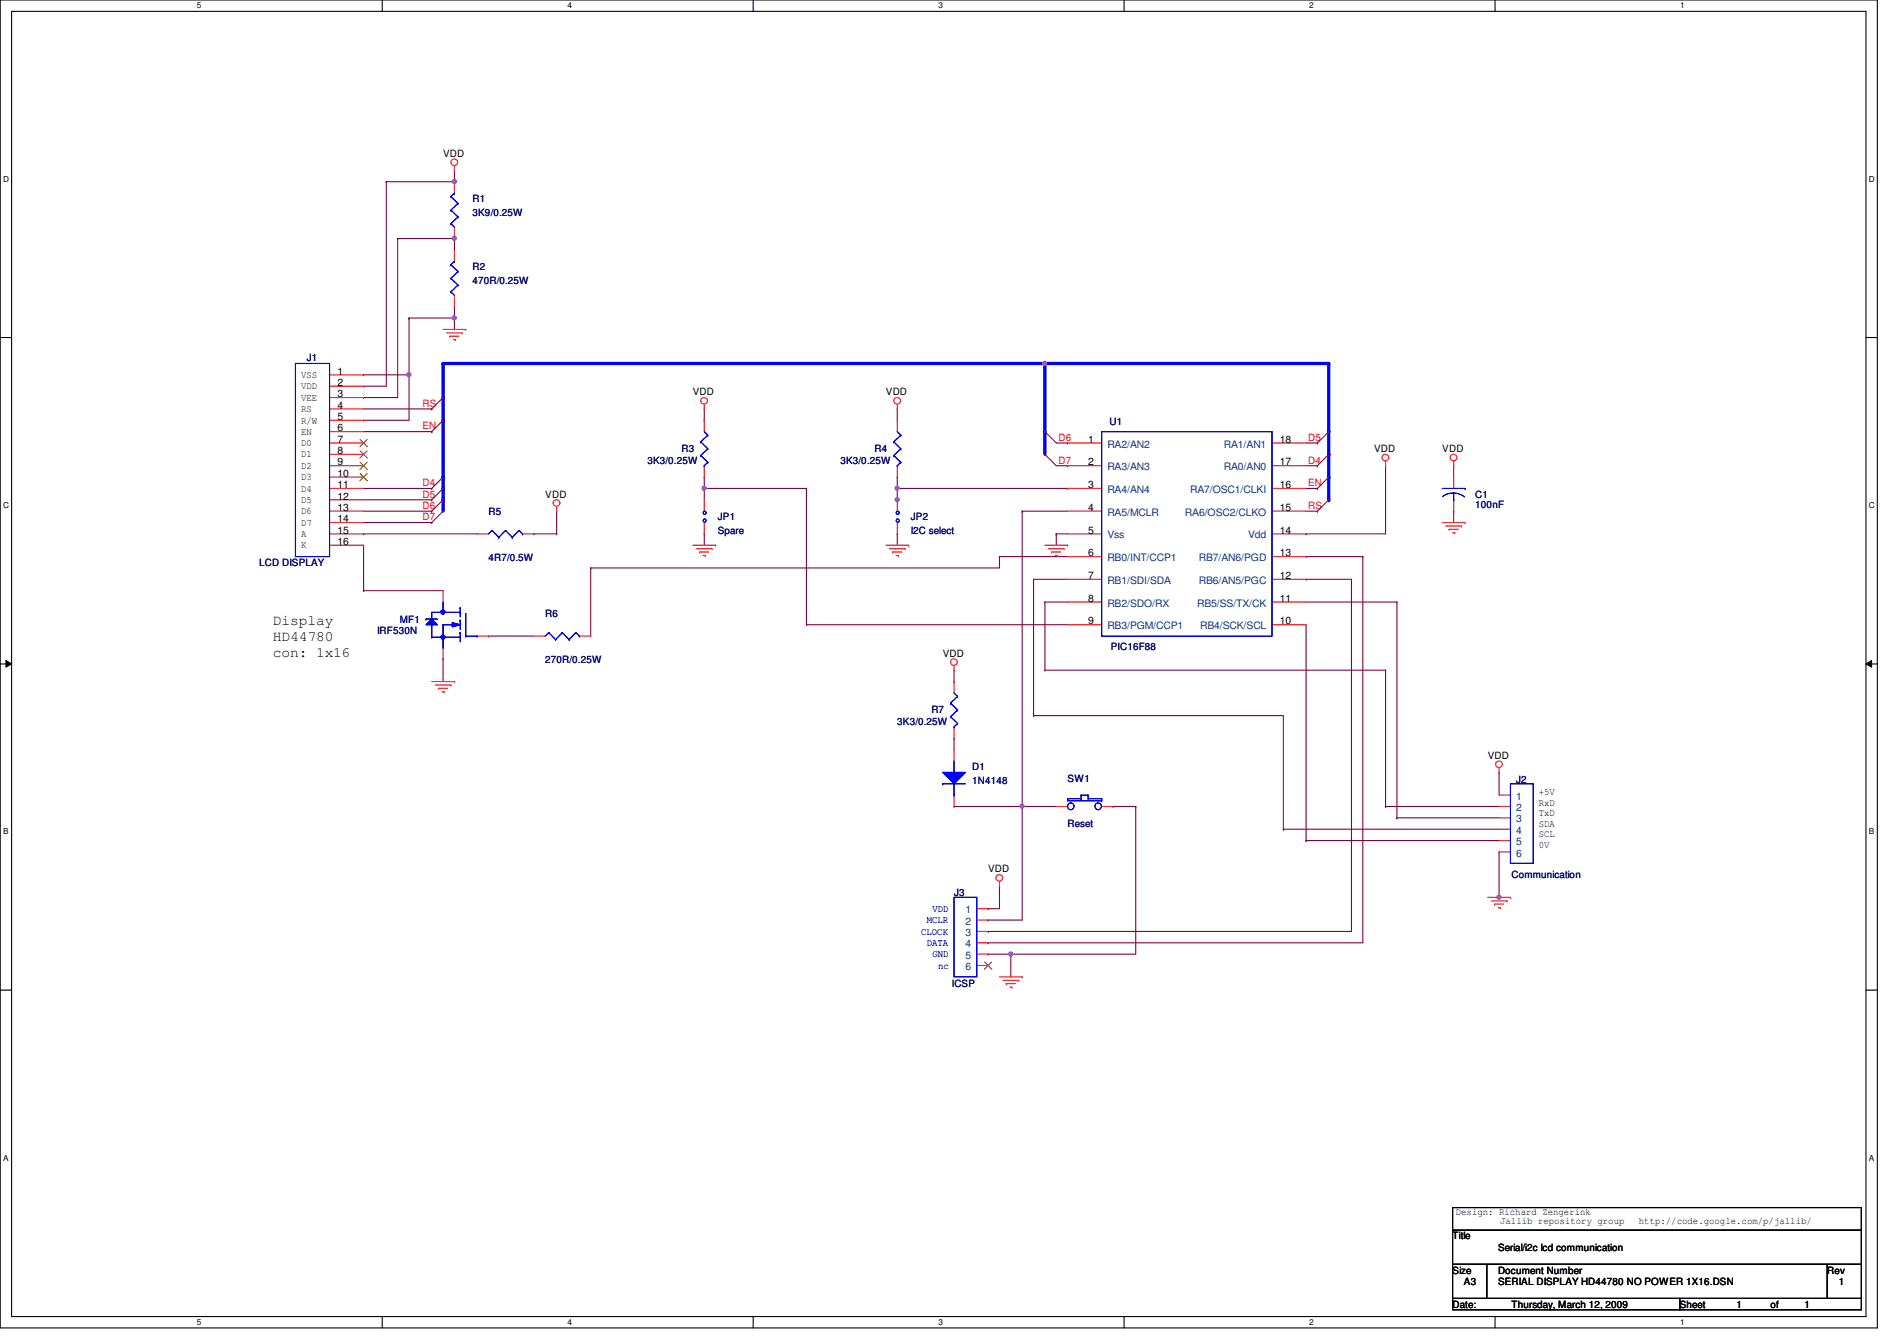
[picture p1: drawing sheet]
<svg xmlns="http://www.w3.org/2000/svg" width="297mm" height="210mm" viewBox="0 0 297 210" stroke-linecap="round" stroke-linejoin="round" font-family="sans-serif">
<path d="M0 0h294v207.9h-294zM1.8 1.8h290.4v204.3h-290.4z" fill="none" stroke="#000" stroke-width=".17"/>
<g fill="#fff">
<path d="M30.8 .2h.7v1.4h-.7z"/>
<path d="M30.8 206.2h.7v1.4h-.7z"/>
</g>
<path d="M59.9 0v1.8M59.9 206.1v1.8" fill="none" stroke="#000" stroke-width=".17"/>
<g fill="#fff">
<path d="M88.9 .2h.6v1.4h-.6z"/>
<path d="M88.9 206.2h.6v1.4h-.6z"/>
</g>
<path d="M117.9 0v1.8M117.9 206.1v1.8" fill="none" stroke="#000" stroke-width=".17"/>
<g fill="#fff">
<path d="M146.9 .2h.7v1.4h-.7z"/>
<path d="M146.9 206.2h.7v1.4h-.7z"/>
</g>
<path d="M176 0v1.8M176 206.1v1.8" fill="none" stroke="#000" stroke-width=".17"/>
<g fill="#fff">
<path d="M205 .2h.7v1.4h-.7z"/>
<path d="M205 206.2h.7v1.4h-.7z"/>
</g>
<path d="M234.1 0v1.8M234.1 206.1v1.8" fill="none" stroke="#000" stroke-width=".17"/>
<g fill="#fff">
<path d="M263.1 .2h.7v1.4h-.7z"/>
<path d="M263.1 206.2h.7v1.4h-.7z"/>
<path d="M.5 27.3h.9v1.4h-.9z"/>
<path d="M292.6 27.3h.9v1.4h-.9z"/>
<path d="M.5 78.4h.9v1.4h-.9z"/>
<path d="M292.6 78.4h.9v1.4h-.9z"/>
</g>
<path d="M0 52.8h1.8M292.2 52.8h1.8" fill="none" stroke="#000" stroke-width=".17"/>
<g fill="#fff">
<path d="M.5 129.5h.8v1.4h-.8z"/>
<path d="M292.6 129.5h.9v1.4h-.9z"/>
</g>
<path d="M0 103.9h1.8M292.2 103.9h1.8" fill="none" stroke="#000" stroke-width=".17"/>
<path d="M.9 103.4l.9 .5-.9 .5zM292.2 103.9l.9-.5v1z" fill="#000"/>
<path d="M.9 103.4l.9 .5-.9 .5zM292.2 103.9l.9-.5v1z" fill="none" stroke="#000" stroke-width=".16"/>
<g fill="#fff">
<path d="M.5 180.5h.8v1.4h-.8z"/>
<path d="M292.6 180.5h.9v1.4h-.9z"/>
</g>
<path d="M0 155h1.8M292.2 155h1.8" fill="none" stroke="#000" stroke-width=".17"/>
<g fill="none" stroke="#800040" stroke-width=".17">
<path d="M217 72.9h.1M217 72.9v10.7h-12.5M56.9 85.3h.1M56.9 92.5h.1M56.9 85.3v7.2M56.9 92.5h12.5M76.5 99.6h.1M76.5 99.6h7.1M83.6 83.6h.1M83.6 83.6h3.6M160.1 80h.1M160.1 80h7.1"/>
<path d="M165.4 83.6h.1M165.4 83.6h1.8M165.4 83.6v1.7M204.5 83.6h.1M204.5 87.1h.1M204.5 90.7h.1M204.5 87.1h8.9M204.5 90.7h7.1M211.6 90.7h.1M211.6 90.7v55.1h-56.9M213.4 87.1h.1M213.4 87.1v60.5h-58.7"/>
<path d="M156.5 138.7h.1M156.5 138.7v3.5h-1.8M160.1 126.2h.1M160.1 126.2v17.8h-5.4M154.7 142.2h.1M154.7 149.4h.1M154.7 147.6h.1M154.7 145.8h.1M154.7 144h.1M154.7 149.4h3.6M158.3 149.4h.1M158.3 149.4v3.5"/>
</g>
<circle cx="160" cy="126.2" r=".32" fill="#f0f"/>
<circle cx="160" cy="126.2" r=".32" fill="none" stroke="#f0f" stroke-width=".17"/>
<path d="M160.1 80h.1M160.1 80v46.2M177.8 126.2h.1M177.8 126.2v23.2h-19.5M158.3 149.4h.1" fill="none" stroke="#800040" stroke-width=".17"/>
<circle cx="158.3" cy="149.3" r=".32" fill="#f0f"/>
<circle cx="158.3" cy="149.3" r=".32" fill="none" stroke="#f0f" stroke-width=".17"/>
<path d="M56.9 58.7h.1M56.9 58.7h7.1M64 58.7h.1M64 58.7v7.1M160.1 126.2h.1M160.1 126.2h5.3M174.3 126.2h.1M174.3 126.2h3.5" fill="none" stroke="#800040" stroke-width=".17"/>
<circle cx="64" cy="58.6" r=".32" fill="#f0f"/>
<circle cx="64" cy="58.6" r=".32" fill="none" stroke="#f0f" stroke-width=".17"/>
<path d="M62.3 37.3h.1M62.3 37.3v24.9h-5.4M62.3 37.3h8.9M71.2 37.3h.1M71.2 37.3v1.8M56.9 65.8h.1M56.9 62.2h.1M56.9 65.8h7.1" fill="none" stroke="#800040" stroke-width=".17"/>
<circle cx="71.1" cy="37.3" r=".32" fill="#f0f"/>
<circle cx="71.1" cy="37.3" r=".32" fill="none" stroke="#f0f" stroke-width=".17"/>
<path d="M71.2 49.8h.1M71.2 49.8v1.8M87.2 83.6h.1M87.2 80v3.6M156.5 87.1h.1M156.5 87.1h10.7M156.5 87.1v1.8M234.7 120.9h.1M234.7 133.3h.1M234.7 120.9v3.6M234.7 133.3v7.2" fill="none" stroke="#800040" stroke-width=".17"/>
<circle cx="234.7" cy="140.4" r=".32" fill="#f0f"/>
<circle cx="234.7" cy="140.4" r=".32" fill="none" stroke="#f0f" stroke-width=".17"/>
<g fill="none" stroke="#800040" stroke-width=".17">
<path d="M140.5 74.7h.1M140.5 74.7v1.8h26.7M167.2 76.5h.1M92.5 88.9h.1M92.5 88.9h64M140.5 83.6h.1M140.5 83.6v1.7M161.8 90.7h.1M161.8 90.7h5.4M161.8 90.7v21.3M163.6 94.2h.1M163.6 94.2h3.6"/>
<path d="M163.6 94.2v10.7M204.5 94.2h14.2M204.5 97.8v33.8M218.7 94.2h.1M218.7 94.2v33.8M69.4 103.1h.1M69.4 103.1v3.6M149.4 115.6h.1M149.4 106.7h.1M149.4 104.9v1.8M149.4 115.6v1.7M161.8 112h.1"/>
<path d="M161.8 112h39.2v17.8M163.6 104.9h.1M163.6 104.9h53.4M217 104.9h.1M217 104.9v21.3M149.4 126.2h.1M149.4 126.2h10.7M201 129.8h.1M204.5 131.6h.1M204.5 131.6h30.2M217 126.2h.1M217 126.2h17.7"/>
<path d="M218.7 128h.1"/>
</g>
<circle cx="140.5" cy="76.4" r=".32" fill="#f0f"/>
<circle cx="140.5" cy="76.4" r=".32" fill="none" stroke="#f0f" stroke-width=".17"/>
<path d="M140.5 78.2h.1M140.5 76.5v1.7" fill="none" stroke="#800040" stroke-width=".17"/>
<circle cx="140.5" cy="78.2" r=".32" fill="#f0f"/>
<circle cx="140.5" cy="78.2" r=".32" fill="none" stroke="#f0f" stroke-width=".17"/>
<path d="M110.3 76.5h.1M110.3 76.5v1.7M110.3 76.5h16M126.3 76.5h.1M227.6 72.9h.1M227.6 72.9v1.8M110.3 83.6h.1M110.3 83.6v1.7M227.6 80h.1M227.6 80v1.8" fill="none" stroke="#800040" stroke-width=".17"/>
<circle cx="110.2" cy="76.4" r=".32" fill="#f0f"/>
<circle cx="110.2" cy="76.4" r=".32" fill="none" stroke="#f0f" stroke-width=".17"/>
<g fill="none" stroke="#800040" stroke-width=".17">
<path d="M60.5 28.4h.1M60.5 28.4v32.1h-3.6M71.2 26.7h.1M71.2 26.7v1.7M56.9 60.5h.1M110.3 74.7h.1M110.3 65.8h.1M110.3 64v1.8M110.3 74.7v1.8M126.3 76.5h.1M126.3 76.5v21.3M140.5 65.8h.1"/>
<path d="M140.5 64v1.8M56.9 83.6h.1M56.9 83.6h17.8M92.5 88.9h.1M92.5 88.9v10.7M126.3 97.8h.1M126.3 97.8h40.9"/>
</g>
<circle cx="71.1" cy="28.4" r=".32" fill="#f0f"/>
<circle cx="71.1" cy="28.4" r=".32" fill="none" stroke="#f0f" stroke-width=".17"/>
<g fill="none" stroke="#800040" stroke-width=".17">
<path d="M56.9 76.5h10.7M56.9 78.2h10.7M56.9 67.6h10.7M56.9 64h10.7M67.6 78.2h.1M67.6 76.5h.1M67.6 67.6h.1M67.6 64h.1M165.4 69.3h1.8M165.4 72.9h1.8M167.2 72.9h.1M167.2 69.3h.1"/>
<path d="M204.5 69.3h1.8M204.5 72.9h1.8M204.5 76.5h1.8M206.3 69.3h.1M206.3 72.9h.1M206.3 76.5h.1M56.9 80h10.7M56.9 81.8h10.7M67.6 81.8h.1M67.6 80h.1M204.5 80h1.8M206.3 80h.1"/>
</g>
<path d="M69.4 78.2v1.8" fill="none" stroke="#00f" stroke-width=".51"/>
<circle cx="69.4" cy="78.2" r=".25" fill="#00f"/>
<path d="M69.4 56.9v5.3" fill="none" stroke="#00f" stroke-width=".51"/>
<circle cx="69.4" cy="56.9" r=".25" fill="#00f"/>
<path d="M69.4 62.2v3.6" fill="none" stroke="#00f" stroke-width=".51"/>
<circle cx="69.4" cy="62.2" r=".25" fill="#00f"/>
<path d="M69.4 74.7v1.8" fill="none" stroke="#00f" stroke-width=".51"/>
<circle cx="69.4" cy="74.7" r=".25" fill="#00f"/>
<path d="M69.4 65.8v8.9" fill="none" stroke="#00f" stroke-width=".51"/>
<circle cx="69.4" cy="65.8" r=".25" fill="#00f"/>
<path d="M69.4 76.5v1.7" fill="none" stroke="#00f" stroke-width=".51"/>
<circle cx="69.4" cy="76.5" r=".25" fill="#00f"/>
<path d="M69.4 56.9h94.2" fill="none" stroke="#00f" stroke-width=".51"/>
<circle cx="163.6" cy="56.9" r=".25" fill="#00f"/>
<circle cx="163.6" cy="56.9" r=".32" fill="#f0f"/>
<circle cx="163.6" cy="56.9" r=".32" fill="none" stroke="#f0f" stroke-width=".17"/>
<path d="M208.1 56.9v10.7" fill="none" stroke="#00f" stroke-width=".51"/>
<circle cx="208.1" cy="67.6" r=".25" fill="#00f"/>
<path d="M208.1 67.6v3.5" fill="none" stroke="#00f" stroke-width=".51"/>
<circle cx="208.1" cy="71.1" r=".25" fill="#00f"/>
<path d="M208.1 71.1v3.6" fill="none" stroke="#00f" stroke-width=".51"/>
<circle cx="208.1" cy="74.7" r=".25" fill="#00f"/>
<path d="M208.1 74.7v3.5" fill="none" stroke="#00f" stroke-width=".51"/>
<circle cx="208.1" cy="78.2" r=".25" fill="#00f"/>
<path d="M163.6 67.6v3.5" fill="none" stroke="#00f" stroke-width=".51"/>
<circle cx="163.6" cy="67.6" r=".25" fill="#00f"/>
<path d="M163.6 56.9h44.5" fill="none" stroke="#00f" stroke-width=".51"/>
<circle cx="208.1" cy="56.9" r=".25" fill="#00f"/>
<path d="M163.6 56.9v10.7" fill="none" stroke="#00f" stroke-width=".51"/>
<circle cx="163.6" cy="56.9" r=".25" fill="#00f"/>
<path d="M64 49.8h.1M64 49.8h7.2M201 129.8h.1M201 129.8h33.7M218.7 128h.1M218.7 128h16" fill="none" stroke="#800040" stroke-width=".17"/>
<circle cx="71.1" cy="49.8" r=".32" fill="#f0f"/>
<circle cx="71.1" cy="49.8" r=".32" fill="none" stroke="#f0f" stroke-width=".17"/>
<g fill="none" stroke="#800040" stroke-width=".17">
<path d="M60.5 28.4h.1M60.5 28.4h10.7M64 49.8h.1M64 49.8v8.9M71.2 48h.1M71.2 48v1.8M67.6 64h.1M67.6 67.6h.1M67.6 76.5h.1M67.6 78.2h.1M69.4 62.2l-1.8 1.8M69.4 65.8l-1.8 1.8"/>
<path d="M69.4 74.7l-1.8 1.8M69.4 76.5l-1.8 1.7M69.4 78.2l-1.8 1.8M163.6 67.6h.1M163.6 71.1h.1M163.6 67.6l1.8 1.7M163.6 71.1l1.8 1.8M206.3 69.3h.1M206.3 72.9h.1M206.3 76.5h.1M208.1 67.6l-1.8 1.7M208.1 71.1l-1.8 1.8"/>
<path d="M208.1 74.7l-1.8 1.8M208.1 78.2l-1.8 1.8M67.6 80h.1M67.6 81.8h.1M69.4 80l-1.8 1.8M206.3 80h.1"/>
</g>
<g fill="none" stroke="#f00" stroke-width=".17">
<path d="M71.2 26.7h.1M71.2 26v.7M69.4 51.6h3.5M69.9 52.1h2.5M70.4 52.6h.1M70.4 52.6h1.5M71 53.2h.3M71.3 53.2h.1M72.4 52.1h.1M72.9 51.6h.1M87.2 79.3v.7M110.3 64h.1"/>
<path d="M110.3 63.3v.7M140.5 64h.1M140.5 63.3v.7M217 72.9h.1M217 72.2v.7M227.6 72.9h.1M227.6 72.2v.7M69.4 92.5v1.7M74.7 99.6h1.8M87.2 80h.1M108.5 85.3h3.6M109 85.9h2.5"/>
<path d="M109.6 86.4h.1M109.6 86.4h1.4M110.1 87h.3M110.4 87h.1M111.5 85.9h.1M112.1 85.3h.1M138.7 85.3h3.6M139.3 85.9h2.4M139.8 86.4h.1M139.8 86.4h1.4M140.3 87h.4M140.7 87h.1"/>
<path d="M141.7 85.9h.1M142.3 85.3h.1M163.6 85.3h3.6M164.2 85.9h2.4M164.7 86.4h.1M164.7 86.4h1.4M165.2 87h.4M165.6 87h.1M166.6 85.9h.1M167.2 85.3h.1M225.8 81.8h3.6M226.4 82.3h2.5"/>
<path d="M226.9 82.8h.1M226.9 82.8h1.4M227.5 83.4h.3M227.8 83.4h.1M228.9 82.3h.1M229.4 81.8h.1M67.6 106.7h3.6M68.2 107.2h2.4M68.7 107.7h.1M68.7 107.7h1.4M69.2 108.3h.3M69.4 101.3v1.8"/>
<path d="M69.5 108.3h.1M70.6 107.2h.1M71.2 106.7h.1M149.4 104.9h.1M149.4 104.2v.7M156.5 138.7h.1M156.5 138v.7M234.7 120.9h.1M234.7 120.2v.7M156.5 152.9h3.6M157.1 153.5h2.4M157.6 154h.1"/>
<path d="M157.6 154h1.4M158.1 154.5h.3M158.4 154.5h.1M159.5 153.5h.1M160.1 152.9h.1M233 140.5h3.5M233.5 141h2.5M234 141.5h.1M234 141.5h1.5M234.6 142.1h.3M234.9 142.1h.1M236 141h.1"/>
<path d="M236.5 140.5h.1"/>
<circle cx="71.1" cy="25.4" r=".52"/>
<circle cx="87.1" cy="78.7" r=".52"/>
<circle cx="110.3" cy="62.7" r=".52"/>
<circle cx="140.5" cy="62.7" r=".52"/>
<circle cx="216.9" cy="71.6" r=".52"/>
<circle cx="227.6" cy="71.6" r=".52"/>
<circle cx="149.4" cy="103.6" r=".52"/>
<circle cx="234.7" cy="119.6" r=".52"/>
<circle cx="156.5" cy="137.4" r=".52"/>
</g>
<path d="M227.5 189h64v3.6h-64zM227.5 192.6h64v5.3h-64zM227.5 197.9h5.3v5.3h-5.3zM232.8 197.9h53.3v5.3h-53.3zM286.1 197.9h5.4v5.3h-5.4zM227.5 203.2h35.5v1.8h-35.5zM263 203.2h28.5v1.8h-28.5z" fill="none" stroke="#000" stroke-width=".17"/>
<path d="M66.7 97.8l.9-.9 .9 .9z" fill="#00f"/>
<g fill="none" stroke="#00f" stroke-width=".17">
<path d="M66.7 97.8l.9-.9 .9 .9zM66.7 96.9h.1M66.7 96.9h1.8M67.6 99.7h.1M67.6 97.8h.1M67.6 95.8h.1M67.6 99.7h4.4M67.6 95.8v1.1M67.6 97.8v1.9M67.6 95.8h4.4M69.4 95.8h.1M69.4 97.8h.1"/>
<path d="M69.4 94.2v1.6M69.4 97.8v3.5M69.4 97.8h1.8M72 99h.1M72 97.1h.1M72 95.1h.1M72 95.8h.1M72 95.1v1.5M72 97.1v1.4M72 99v1.5M72.9 99.6h.1M72.9 96v3.6"/>
<path d="M72.9 99.6h1.8M74.7 99.6h.1M69.4 101.3h.1"/>
</g>
<circle cx="69.3" cy="95.8" r=".33" fill="#00f"/>
<circle cx="69.3" cy="95.8" r=".33" fill="none" stroke="#00f" stroke-width=".17"/>
<circle cx="69.3" cy="99.7" r=".33" fill="#00f"/>
<circle cx="69.3" cy="99.7" r=".33" fill="none" stroke="#00f" stroke-width=".17"/>
<path d="M70.8 97.5l1.2 .3-1.2 .3z" fill="#00f"/>
<path d="M70.8 97.5l1.2 .3-1.2 .3z" fill="none" stroke="#00f" stroke-width=".17"/>
<path d="M66.7 97.8l.9-.9 .9 .9z" fill="#00f"/>
<g fill="none" stroke="#00f" stroke-width=".17">
<path d="M66.7 97.8l.9-.9 .9 .9zM66.7 96.9h.1M66.7 96.9h1.8M67.6 99.7h.1M67.6 97.8h.1M67.6 95.8h.1M67.6 99.7h4.4M67.6 95.8v1.1M67.6 97.8v1.9M67.6 95.8h4.4M69.4 95.8h.1M69.4 97.8h.1"/>
<path d="M69.4 94.2v1.6M69.4 97.8v3.5M69.4 97.8h1.8M72 99h.1M72 97.1h.1M72 95.1h.1M72 95.8h.1M72 95.1v1.5M72 97.1v1.4M72 99v1.5M72.9 99.6h.1M72.9 96v3.6"/>
<path d="M72.9 99.6h1.8M74.7 99.6h.1M69.4 101.3h.1"/>
</g>
<circle cx="69.3" cy="95.8" r=".33" fill="#00f"/>
<circle cx="69.3" cy="95.8" r=".33" fill="none" stroke="#00f" stroke-width=".17"/>
<circle cx="69.3" cy="99.7" r=".33" fill="#00f"/>
<circle cx="69.3" cy="99.7" r=".33" fill="none" stroke="#00f" stroke-width=".17"/>
<path d="M70.8 97.5l1.2 .3-1.2 .3z" fill="#00f"/>
<path d="M70.8 97.5l1.2 .3-1.2 .3z" fill="none" stroke="#00f" stroke-width=".17"/>
<path d="M149.4 117.3v1.8M149.4 124.5v1.7" fill="none" stroke="#f00" stroke-width=".17"/>
<path d="M147.6 120.9h3.6l-1.8 1.8z" fill="#00f"/>
<path d="M149.4 119.1v1.8M147.6 120.9h3.6l-1.8 1.8zM147.6 122.7h.1M147.6 122.7h3.6M149.4 120.9h.1M149.4 124.5h.1M149.4 122.7v1.8" fill="none" stroke="#00f" stroke-width=".17"/>
<path d="M147.6 120.9h3.6l-1.8 1.8z" fill="#00f"/>
<g fill="none" stroke="#00f" stroke-width=".17">
<path d="M70.6 35h.1M70.6 32.9h.1M70.6 30.8h.1M70.6 35l.6 .6M70.6 32.9l1.1 1.1M70.6 30.8l1.1 1M71.2 30.2h.1M71.2 30.2l-.6 .6M71.7 34h.1M71.7 31.8h.1M71.7 34l-1.1 1M71.7 31.8l-1.1 1.1"/>
<path d="M46.3 56.9h5.3v30.2h-5.3zM70.6 45.7h.1M70.6 43.6h.1M70.6 41.4h.1M70.6 45.7l.6 .5M70.6 43.6l1.1 1M70.6 41.4l1.1 1.1M71.2 40.9h.1M71.2 40.9l-.6 .5M71.7 44.6h.1M71.7 42.5h.1M71.7 44.6l-1.1 1.1"/>
<path d="M71.7 42.5l-1.1 1.1M109.7 69.2h.1M109.7 71.3h.1M109.7 69.2l1.1 1M109.7 71.3l1.1 1M110.3 72.9h.1M110.3 67.6l.5 .5M110.8 68.1h.1M110.8 70.2h.1M110.8 72.3h.1M110.8 68.1l-1.1 1.1M110.8 70.2l-1.1 1.1"/>
<path d="M110.8 72.3l-.5 .6M140 69.2h.1M140 71.3h.1M140 69.2l1.1 1M140 71.3l1.1 1M140.5 72.9h.1M140.5 67.6l.6 .5M141.1 68.1h.1M141.1 70.2h.1M141.1 72.3h.1M141.1 68.1l-1.1 1.1M141.1 70.2l-1.1 1.1"/>
<path d="M141.1 72.3l-.6 .6M172.5 67.6h26.7v32h-26.7zM225.8 76.5h3.6M227.6 78.2h.1M227.6 77.2l.7 .1 1 .5M227.6 77.2l-1.1 .2-.6 .3M227.6 77.2v1M229.4 76.5h.1M77 83h.1M77 83l-.5 .6M77 83l1.1 1.1M78.1 84.1h.1"/>
<path d="M79.2 83h.1M79.2 83l-1.1 1.1M79.2 83l1 1.1M80.2 84.1h.1M81.3 83h.1M81.3 83l-1.1 1.1M81.3 83l.5 .6M81.8 83.6h.1M85.9 99h.1M85.9 99l-.5 .6M85.9 99l1.1 1.1M88 99h.1"/>
<path d="M88 99l-1 1.1M88 99l1.1 1.1M90.2 99h.1M90.2 99l-1.1 1.1M90.2 99l.5 .6M90.7 99.6h.1M110.2 81.3l.1-.1 .2 .2v.3h-.2h-.1zM110.2 80.1l.1-.1 .2 .1v.3l-.2 .1-.1-.1zM140.4 81.3l.1-.1 .3 .2-.1 .3h-.2h-.1zM140.4 80.1l.1-.1 .3 .1-.1 .3-.2 .1-.1-.1zM87 100.1h.1M89.1 100.1h.1"/>
<path d="M148.8 110.1h.1M148.8 112.2h.1M148.8 110.1l1.1 1M148.8 112.2l1.1 1M149.4 113.8h.1M149.4 119.1v1.8M149.4 108.5l.5 .5M149.9 109h.1M149.9 111.1h.1M149.9 113.2h.1M149.9 109l-1.1 1.1M149.9 111.1l-1.1 1.1"/>
<path d="M149.9 113.2l-.5 .6M147.6 120.9h3.6l-1.8 1.8zM147.6 122.7h.1M147.6 122.7h3.6M149.4 120.9h.1M149.4 124.5h.1M149.4 122.7v1.8M167.2 125h.1M167.2 125v.3h5.3M167.2 125h2.1M169.3 124.5h.1M169.3 125h.1"/>
<path d="M169.3 124.5h1.1M169.3 124.5v.5M170.4 125h.1M170.4 124.5h.1M170.4 125h2.1M170.4 124.5v.5M172.5 125.3h.1M172.5 125h.1M172.5 125v.3M236.5 122.7h3.6v12.4h-3.6zM149.4 140.5h3.5v12.4h-3.5z"/>
<circle cx="167.7" cy="126.2" r=".52"/>
<circle cx="171.9" cy="126.2" r=".52"/>
</g>
<g fill="none" stroke="#f00" stroke-width=".17">
<path d="M71.2 28.4v1.8M71.2 35.6v1.7M71.2 39.1v1.8M51.6 58.7h5.3M71.2 46.2v1.8M51.6 69.3h5.3M51.6 72.9h5.3M51.6 76.5h5.3M51.6 60.5h5.3M51.6 62.2h5.3M51.6 64h5.3M51.6 65.8h5.3"/>
<path d="M51.6 67.6h5.3M51.6 71.1h5.3M51.6 74.7h5.3M51.6 78.2h5.3M110.3 65.8v1.8M110.3 72.9v1.8M110.3 78.2v1.8M140.5 65.8v1.8M140.5 72.9v1.8M140.5 78.2v1.8M167.2 69.3h5.3M167.2 72.9h5.3"/>
<path d="M167.2 76.5h5.3M199.2 69.3h5.3M199.2 72.9h5.3M199.2 76.5h5.3M227.6 74.7v1.8M227.6 78.2v1.8M51.6 80h5.3M51.6 83.6h5.3M51.6 81.8h5.3M51.6 85.3h5.3M74.7 83.6h1.8M81.8 83.6h1.8"/>
<path d="M83.6 99.6h1.8M90.7 99.6h1.8M110.3 81.8v1.8M140.5 81.8v1.8M167.2 80h5.3M167.2 83.6h5.3M167.2 87.1h5.3M167.2 90.7h5.3M167.2 94.2h5.3M167.2 97.8h5.3M199.2 80h5.3M199.2 83.6h5.3"/>
<path d="M199.2 87.1h5.3M199.2 90.7h5.3M199.2 94.2h5.3M199.2 97.8h5.3M149.4 106.7v1.8M149.4 113.8v1.8M165.4 126.2h1.8M172.5 126.2h1.8M234.7 124.5h1.8M234.7 126.2h1.8M234.7 128h1.8M234.7 129.8h1.8"/>
<path d="M234.7 131.6h1.8M234.7 133.3h1.8M152.9 142.2h1.8M152.9 144h1.8M152.9 145.8h1.8M152.9 147.6h1.8M152.9 149.4h1.8M152.9 151.1h1.8"/>
</g>
<path d="M56.4 68.8l1.1 1.1M56.4 70.6l1.1 1.1M56.4 72.3l1.1 1.2M56.4 74.1l1.1 1.2M57.5 68.8l-1.2 1.1M57.5 70.6l-1.2 1.1M57.5 72.3l-1.2 1.2M57.5 74.1l-1.2 1.2M154.2 150.6l1.1 1.1M155.3 150.6l-1.2 1.1" fill="none" stroke="#804000" stroke-width=".16"/>
<circle cx="160" cy="126.2" r=".32" fill="#f0f"/>
<circle cx="160" cy="126.2" r=".32" fill="none" stroke="#f0f" stroke-width=".17"/>
<circle cx="158.3" cy="149.3" r=".32" fill="#f0f"/>
<circle cx="158.3" cy="149.3" r=".32" fill="none" stroke="#f0f" stroke-width=".17"/>
<circle cx="64" cy="58.6" r=".32" fill="#f0f"/>
<circle cx="64" cy="58.6" r=".32" fill="none" stroke="#f0f" stroke-width=".17"/>
<circle cx="71.1" cy="37.3" r=".32" fill="#f0f"/>
<circle cx="71.1" cy="37.3" r=".32" fill="none" stroke="#f0f" stroke-width=".17"/>
<circle cx="234.7" cy="140.4" r=".32" fill="#f0f"/>
<circle cx="234.7" cy="140.4" r=".32" fill="none" stroke="#f0f" stroke-width=".17"/>
<circle cx="140.5" cy="76.4" r=".32" fill="#f0f"/>
<circle cx="140.5" cy="76.4" r=".32" fill="none" stroke="#f0f" stroke-width=".17"/>
<circle cx="140.5" cy="78.2" r=".32" fill="#f0f"/>
<circle cx="140.5" cy="78.2" r=".32" fill="none" stroke="#f0f" stroke-width=".17"/>
<circle cx="110.2" cy="76.4" r=".32" fill="#f0f"/>
<circle cx="110.2" cy="76.4" r=".32" fill="none" stroke="#f0f" stroke-width=".17"/>
<circle cx="71.1" cy="28.4" r=".32" fill="#f0f"/>
<circle cx="71.1" cy="28.4" r=".32" fill="none" stroke="#f0f" stroke-width=".17"/>
<circle cx="163.6" cy="56.9" r=".32" fill="#f0f"/>
<circle cx="163.6" cy="56.9" r=".32" fill="none" stroke="#f0f" stroke-width=".17"/>
<circle cx="71.1" cy="49.8" r=".32" fill="#f0f"/>
<circle cx="71.1" cy="49.8" r=".32" fill="none" stroke="#f0f" stroke-width=".17"/>
<g font-size="2.3">
<text x="42.7" y="97.9">Display</text>
<text x="42.7" y="100.4">HD44780</text>
<text x="42.7" y="102.9">con: 1x16</text>
</g>
<g font-size="1.6">
<text x="69.4" y="24.6">VDD</text>
<text x="47.2" y="59.2">VSS</text>
<text x="52.8" y="58.6">1</text>
<text x="47.2" y="62.7">VEE</text>
<text x="47.2" y="61">VDD</text>
<text x="47.2" y="64.5">RS</text>
<text x="52.8" y="60.4">2</text>
<text x="52.8" y="62.2">3</text>
<text x="52.8" y="64">4</text>
<text x="52.8" y="65.7">5</text>
<text x="108.5" y="61.9">VDD</text>
<text x="138.7" y="61.9">VDD</text>
<text x="47.2" y="71.5">D1</text>
<text x="47.2" y="69.8">D0</text>
<text x="47.2" y="66.3">R/W</text>
<text x="47.2" y="68.1">EN</text>
<text x="52.8" y="67.5">6</text>
<text x="52.8" y="69.3">7</text>
<text x="52.8" y="71.1">8</text>
<text x="170.4" y="69.3">1</text>
<text x="200.4" y="69.3">18</text>
<text x="215.2" y="70.8">VDD</text>
<text x="225.8" y="70.8">VDD</text>
<text x="47.2" y="77">D4</text>
<text x="47.2" y="75.2">D3</text>
<text x="47.2" y="73.4">D2</text>
<text x="52.8" y="72.9">9</text>
<text x="52.8" y="74.6">10</text>
<text x="52.8" y="76.4">11</text>
<text x="85.4" y="77.9">VDD</text>
<text x="170.4" y="72.9">2</text>
<text x="170.4" y="76.4">3</text>
<text x="200.4" y="76.4">16</text>
<text x="200.4" y="72.9">17</text>
<text x="47.2" y="82.3">D7</text>
<text x="47.2" y="80.5">D6</text>
<text x="47.2" y="78.7">D5</text>
<text x="52.8" y="78.2">12</text>
<text x="52.8" y="80">13</text>
<text x="52.8" y="81.7">14</text>
<text x="52.8" y="83.5">15</text>
<text x="170.4" y="80">4</text>
<text x="170.4" y="83.5">5</text>
<text x="200.4" y="83.5">14</text>
<text x="200.4" y="80">15</text>
<text x="47.2" y="84.1">A</text>
<text x="47.2" y="85.9">K</text>
<text x="52.8" y="85.3">16</text>
<text x="170.4" y="87.1">6</text>
<text x="200.4" y="87.1">13</text>
<text x="170.4" y="90.6">7</text>
<text x="170.4" y="94.2">8</text>
<text x="200.4" y="94.2">11</text>
<text x="200.4" y="90.6">12</text>
<text x="170.4" y="97.7">9</text>
<text x="200.4" y="97.7">10</text>
<text x="147.6" y="102.8">VDD</text>
<text x="233" y="118.8">VDD</text>
<text x="241" y="124.5">+5V</text>
<text x="241" y="126.1">RxD</text>
<text x="241" y="127.8">TxD</text>
<text x="241" y="129.4">SDA</text>
<text x="241" y="131.1">SCL</text>
<text x="154.7" y="136.6">VDD</text>
<text x="241" y="132.7">0V</text>
<text x="228" y="190.2">Design: Richard Zengerink</text>
<text x="234.9" y="191.6">Jallib repository group</text>
<text x="256.6" y="191.6">http://code.google.com/p/jallib/</text>
<text x="227.5" y="194">Title</text>
<text x="234.6" y="195.8">Serial/i2c lcd communication</text>
<text x="227.5" y="199.3">Size</text>
<text x="229.2" y="201.1">A3</text>
<text x="234.6" y="199.3">Document Number</text>
<text x="234.6" y="201.1">SERIAL DISPLAY HD44780 NO POWER 1X16.DSN</text>
<text x="286.1" y="199.3">Rev</text>
<text x="287.9" y="201.1">1</text>
<text x="227.5" y="204.7">Date:</text>
<text x="236.7" y="204.7">Thursday, March 12, 2009</text>
<text x="263" y="204.7">Sheet</text>
<text x="271.9" y="204.7">1</text>
<text x="277.2" y="204.7">of</text>
<text x="282.6" y="204.7">1</text>
</g>
<g font-size="1.6" fill="#000080">
<text x="74" y="31.7">R1</text>
<text x="74" y="33.8">3K9/0.25W</text>
<text x="74" y="42.3">R2</text>
<text x="74" y="44.4">470R/0.25W</text>
<text x="48" y="56.6">J1</text>
<text x="106.7" y="70.8">R3</text>
<text x="136.9" y="70.8">R4</text>
<text x="173.7" y="66.5">U1</text>
<text x="101.4" y="72.6">3K3/0.25W</text>
<text x="131.6" y="72.6">3K3/0.25W</text>
<text x="231" y="77.9">C1</text>
<text x="76.5" y="80.6">R5</text>
<text x="112.4" y="81.4">JP1</text>
<text x="112.4" y="83.6">Spare</text>
<text x="142.6" y="81.4">JP2</text>
<text x="142.6" y="83.6">I2C select</text>
<text x="231" y="79.5">100nF</text>
<text x="40.6" y="88.6">LCD DISPLAY</text>
<text x="76.5" y="87.8">4R7/0.5W</text>
<text x="59.1" y="99.2">IRF530N</text>
<text x="62.6" y="97.5">MF1</text>
<text x="85.4" y="96.6">R6</text>
<text x="173.9" y="101.7">PIC16F88</text>
<text x="85.4" y="103.8">270R/0.25W</text>
<text x="140.5" y="113.5">3K3/0.25W</text>
<text x="145.8" y="111.7">R7</text>
<text x="152.2" y="120.6">D1</text>
<text x="152.2" y="122.7">1N4148</text>
<text x="167.2" y="122.3">SW1</text>
<text x="237.4" y="122.5">J2</text>
<text x="167.2" y="129.5">Reset</text>
<text x="236.7" y="137.5">Communication</text>
<text x="149.4" y="140.3">J3</text>
<text x="149.1" y="154.5">ICSP</text>
</g>
<g font-size="1.6" fill="#f00">
<text x="66.2" y="63.7">RS</text>
<text x="66.2" y="67.2">EN</text>
<text x="165.7" y="69">D6</text>
<text x="204.8" y="69">D5</text>
<text x="66.2" y="77.9">D5</text>
<text x="66.2" y="76.1">D4</text>
<text x="165.7" y="72.6">D7</text>
<text x="204.8" y="72.6">D4</text>
<text x="204.8" y="76.1">EN</text>
<text x="66.2" y="81.4">D7</text>
<text x="66.2" y="79.7">D6</text>
<text x="204.8" y="79.7">RS</text>
</g>
<g font-size="1.6" fill="#004080">
<text x="173.4" y="70.1">RA2/AN2</text>
<text x="191.6" y="70.1">RA1/AN1</text>
<text x="173.4" y="73.6">RA3/AN3</text>
<text x="173.4" y="77.2">RA4/AN4</text>
<text x="186.3" y="77.2">RA7/OSC1/CLKI</text>
<text x="191.6" y="73.6">RA0/AN0</text>
<text x="173.4" y="80.7">RA5/MCLR</text>
<text x="185.5" y="80.7">RA6/OSC2/CLKO</text>
<text x="173.4" y="84.3">Vss</text>
<text x="173.4" y="87.8">RB0/INT/CCP1</text>
<text x="187.7" y="87.8">RB7/AN6/PGD</text>
<text x="195.4" y="84.3">Vdd</text>
<text x="173.4" y="91.4">RB1/SDI/SDA</text>
<text x="173.4" y="95">RB2/SDO/RX</text>
<text x="187.4" y="95">RB5/SS/TX/CK</text>
<text x="187.7" y="91.4">RB6/AN5/PGC</text>
<text x="173.4" y="98.5">RB3/PGM/CCP1</text>
<text x="187.9" y="98.5">RB4/SCK/SCL</text>
<text x="237.4" y="125.2">1</text>
<text x="237.4" y="127">2</text>
<text x="237.4" y="128.7">3</text>
<text x="237.4" y="130.5">4</text>
<text x="237.4" y="132.3">5</text>
<text x="237.4" y="134.1">6</text>
<text x="151.2" y="143">1</text>
<text x="151.2" y="144.7">2</text>
<text x="151.2" y="146.5">3</text>
<text x="151.2" y="148.3">4</text>
<text x="151.2" y="150.1">5</text>
<text x="151.2" y="151.8">6</text>
</g>
<g font-size="1.6" fill="#00f">
<text x="146" y="142.7">VDD</text>
<text x="144.2" y="146.3">CLOCK</text>
<text x="145.1" y="144.5">MCLR</text>
<text x="145.1" y="148.1">DATA</text>
<text x="146" y="149.9">GND</text>
<text x="146.9" y="151.6">nc</text>
</g>
<g font-size="1.3">
<text x="30.8" y="1.3">5</text>
<text x="88.9" y="1.3">4</text>
<text x="146.9" y="1.3">3</text>
<text x="205" y="1.3">2</text>
<text x="263.1" y="1.3">1</text>
<text x=".5" y="28.4">D</text>
<text x="292.6" y="28.4">D</text>
<text x=".5" y="79.5">C</text>
<text x="292.6" y="79.5">C</text>
<text x=".5" y="130.6">B</text>
<text x="292.6" y="130.6">B</text>
<text x=".5" y="181.7">A</text>
<text x="292.6" y="181.7">A</text>
<text x="30.8" y="207.4">5</text>
<text x="88.9" y="207.4">4</text>
<text x="146.9" y="207.4">3</text>
<text x="205" y="207.4">2</text>
<text x="263.1" y="207.4">1</text>
</g>
</svg>
